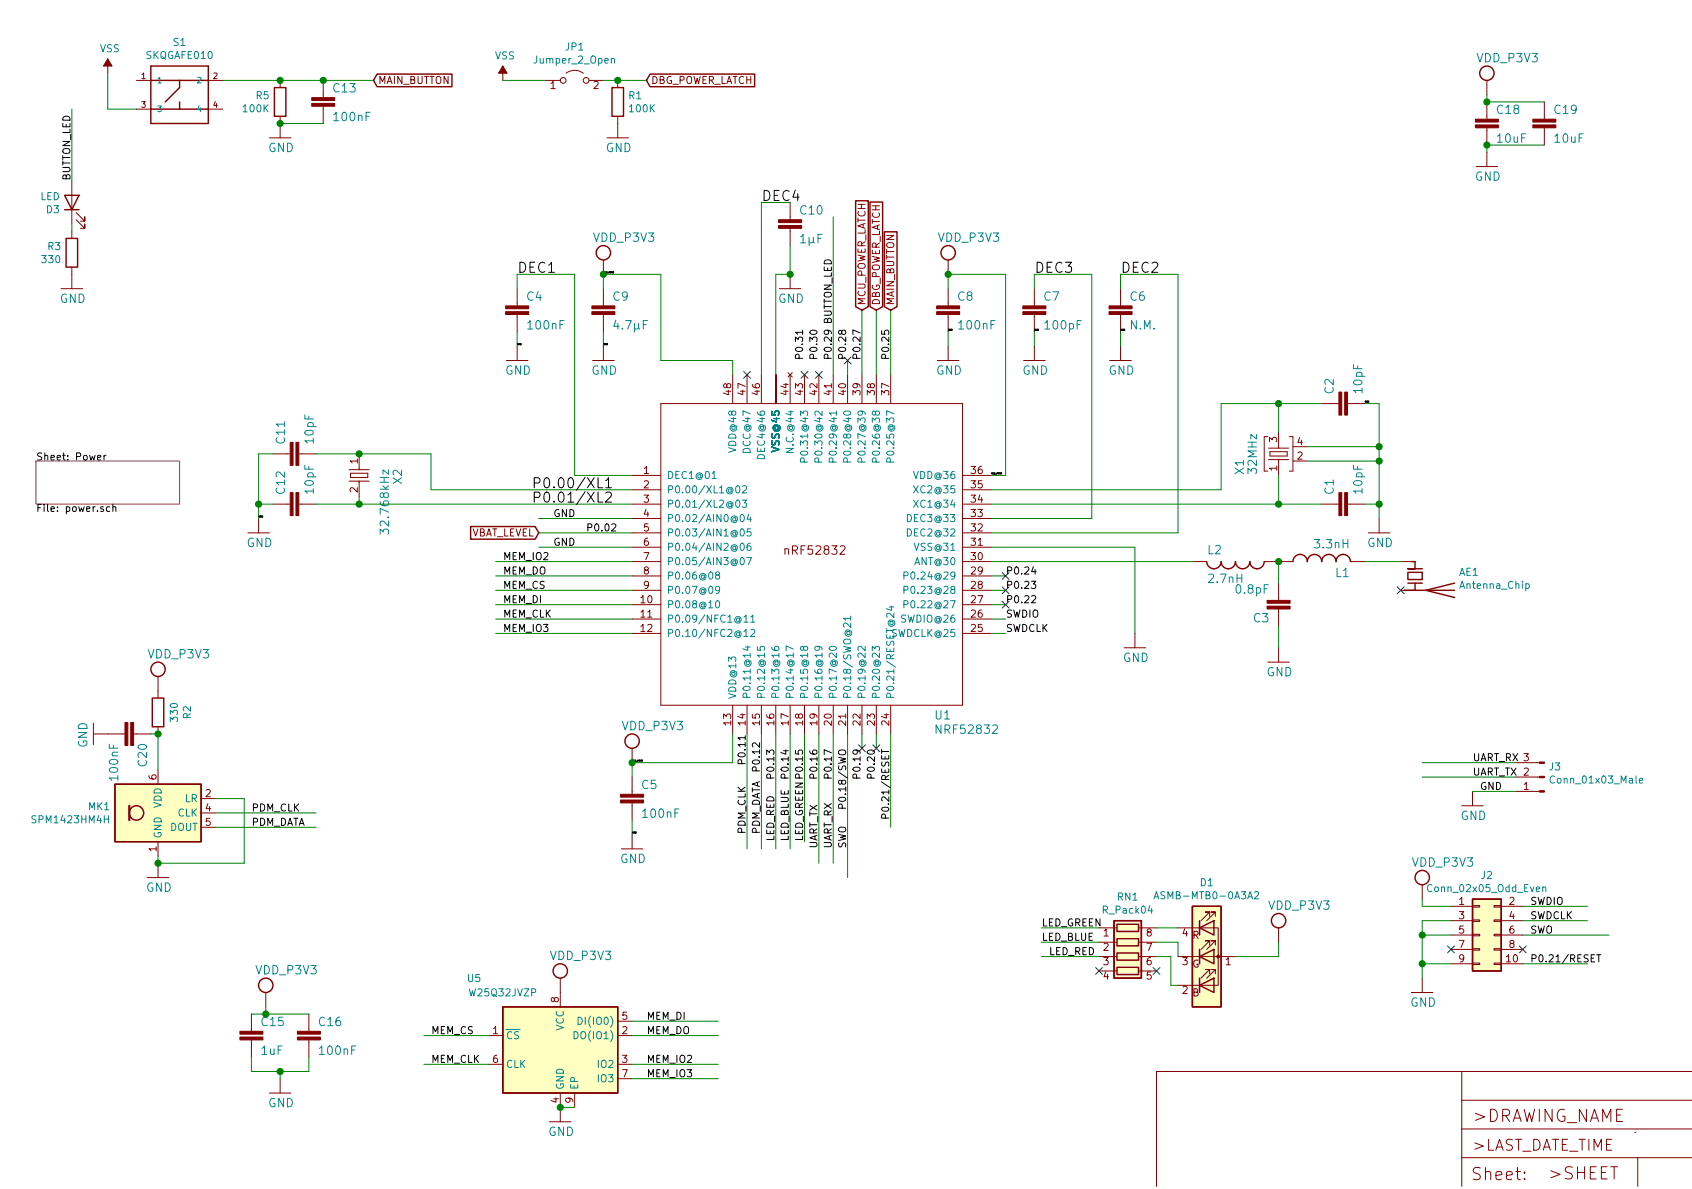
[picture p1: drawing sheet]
<svg xmlns="http://www.w3.org/2000/svg" width="299mm" height="210mm" viewBox="0 0 299 210" stroke-linecap="round" stroke-linejoin="round" font-family="sans-serif">
<g fill="none" stroke="#840000" stroke-width=".18">
<path d="M19 10.4v2.5M24.1 14.2h2.6M24.1 19.3h2.6M36.8 14.2h2.6M36.8 19.3h2.6M49.5 14.2v1.3M57.1 14.2v3.1M57.1 18.8v3M88.9 11.7v2.5M96.5 14.2h2.6M100.1 12.9a2.53 2.53 0 0 1 3 0M104.1 14.2h2.6"/>
<path d="M109.2 14.2v1.3M262.9 14.2v2.6M262.9 18v3.1M273 18v3.1M12.7 32v7.6M13.5 38.9l1.5 1.5v-.8v.8h-.8M13.5 37.6l1.5 1.5v-.8v.8h-.8M47.6 24.4h3.8M49.5 20.6v3.8M107.3 24.4h3.8M109.2 20.6v3.8M139.7 35.8v3.1"/>
<path d="M261 29.5h3.8M262.9 22.6v3M262.9 26.9v2.6M273 22.6v3M10.8 51h3.8M12.7 40.9v1.3M12.7 47.2v3.8M91.4 51v3.1M91.4 55.6v3.1M106.7 46v2.5M106.7 51v3.1M106.7 55.6v3.1"/>
<path d="M137.8 51h3.8M139.7 40.4v3M139.7 48.5v2.5M167.6 46v2.5M167.6 51v3.1M167.6 55.6v3.1M182.9 51v3.1M182.9 55.6v3.1M198.1 51v3.1M198.1 55.6v3.1M89.5 63.7h3.8M91.4 61.2v2.5"/>
<path d="M104.8 63.7h3.8M106.7 61.2v2.5M116.8 71.4h53.4v53.3h-53.4zM129.5 66.3v5.1M132.1 66.3v5.1M134.6 66.3v5.1M137.2 66.3v5.1M139.3 65.9l.8 .8M139.7 66.3v5.1M140.1 65.9l-.8 .8M142.2 66.3v5.1M144.8 66.3v5.1"/>
<path d="M147.3 66.3v5.1M149.9 66.3v5.1M152.4 66.3v5.1M154.9 66.3v5.1M157.5 66.3v5.1M165.7 63.7h3.8M167.6 61.2v2.5M181 63.7h3.8M182.9 61.2v2.5M196.2 63.7h3.8M198.1 61.2v2.5M224.2 77.2h-.7v6.1h.7"/>
<path d="M224.3 79.2h3.5M224.5 79.9h3.1v.7h-3.1zM226.1 76.4v2.8M228 77.2h.6v6.1h-.6M228.6 79h2.5M233.7 71.4h3M238.3 71.4h3M43.8 94.2h3.8M45.7 91.7v2.5M48.3 80.3h3M48.3 89.1h3M52.8 80.3h3.1"/>
<path d="M52.8 89.1h3.1M61.7 83.1h3.6M61.7 85.1h3.6M62 83.7h3v.7h-3zM63.5 80.3v2.8M63.5 85.1v2.8M111.8 89.1h5M111.8 99.3h5M111.8 94.2h5M111.8 84.1h5M111.8 86.6h5M111.8 96.8h5"/>
<path d="M111.8 91.7h5M170.2 89.1h5.1M170.2 99.3h5.1M170.2 94.2h5.1M170.2 84.1h5.1M170.2 86.6h5.1M170.2 96.8h5.1M170.2 91.7h5.1M210.8 99.3h2.6M223.5 99.3h5.1M224.3 81.3h3.5M226.1 81.3v2.8"/>
<path d="M228.6 81.5h2.5M233.7 89.1h3M238.3 89.1h3M238.8 99.3h2.5M241.9 94.2h3.8M243.8 91.7v2.5M247.6 99.3h2.6M27.9 119.6v3.8M111.8 104.4h5M111.8 106.9h5M111.8 109.5h5M111.8 112h5"/>
<path d="M111.8 101.8h5M170.2 104.4h5.1M170.2 106.9h5.1M170.2 109.5h5.1M170.2 112h5.1M170.2 101.8h5.1M198.8 114.5h3.8M200.7 112v2.5M224.2 117.1h3.8M226.1 103.1v3.1M226.1 107.7v3M226.1 114.5v2.6"/>
<path d="M247.6 104.4h2.6M16.5 129.8h5.6M16.5 127.9v3.8M23.6 129.8h3.1M27.9 128.5v1.3M27.9 136.1v2.6M111.8 132.3v2.6M111.8 137.4v3.1M129.5 124.7v5.1M132.1 124.7v5.1M134.6 124.7v5.1M137.2 124.7v5.1"/>
<path d="M139.7 124.7v5.1M142.2 124.7v5.1M144.8 124.7v5.1M147.3 124.7v5.1M149.9 124.7v5.1M152.4 124.7v5.1M154.9 124.7v5.1M157.5 124.7v5.1M260.3 139.9v2.6M268 134.9h4.2M268 137.4h4.2M268 139.9h4.2"/>
<path d="M26 155.2h3.8M27.9 148.8v2.6M27.9 152.6v2.6M35.6 141.2h2.5M35.6 143.8h2.5M35.6 146.3h2.5M109.9 150.1h3.8M111.8 142v3M111.8 147.6v2.5M251.5 156.5v2.5M258.4 142.5h3.9M44.4 179.3v3.1"/>
<path d="M47 175.5v2.5M54.6 179.3v3.1M99.1 173v5M194.3 164.1h3.2M194.3 166.6h3.2M194.3 169.2h3.2M194.3 171.7h3.2M201.3 164.1h3.2M201.3 166.6h3.2M201.3 169.2h3.2M201.3 171.7h3.2M208.3 164.1h7.1v10.1h-7.1"/>
<path d="M208.3 169.2h10.1M213.9 172.2v-.8h-.8h.8l-1.6 1.6M213.9 167.1v-.7h-.8h.8l-1.6 1.5M213.9 162v-.7h-.8h.8l-1.6 1.5M214.6 162.8h.1M214.9 172.2v-.8h-.8h.8l-1.5 1.6M214.9 167.1v-.7h-.8h.8l-1.5 1.5M214.9 162v-.7h-.8h.8l-1.5 1.5M226.1 164.1v2.5M249.6 175.5h3.8M251.5 173v2.5M256.5 160.3h3.8"/>
<path d="M256.5 170.4h3.8M256.5 162.8h3.8M256.5 165.3h3.8M256.5 167.9h3.8M260.3 170.3h1.3v.3h-1.3zM260.3 167.8h1.3v.2h-1.3zM260.3 162.7h1.3v.2h-1.3zM260.3 160.1h1.3v.3h-1.3zM260.3 165.2h1.3v.3h-1.3zM264.2 170.3h1.2v.3h-1.2zM264.2 167.8h1.2v.2h-1.2zM264.2 162.7h1.2v.2h-1.2z"/>
<path d="M264.2 160.1h1.2v.3h-1.2zM264.2 165.2h1.2v.3h-1.2zM265.4 160.3h3.8M265.4 170.4h3.8M265.4 162.8h3.8M265.4 165.3h3.8M265.4 167.9h3.8M44.4 183.9v3M47.6 193.3h3.8M49.5 190.7v2.6M54.6 183.9v3M86.4 183.1h2.5"/>
<path d="M86.4 188.2h2.5M97.2 198.4h3.8M99.1 193.3v5.1M101.6 193.3v2.5M109.2 183.1h2.6M109.2 188.2h2.6M109.2 180.6h2.6M109.2 190.7h2.6M258.4 189.5v20.3M258.4 199.6h40.8M258.4 194.6h40.8M299.2 189.5h-94.7v20.3"/>
<path d="M258.4 204.7h40.8M289.1 200.2h.1M289.6 204.7v5.1"/>
<circle cx="99.6" cy="14.2" r=".51"/>
<circle cx="103.6" cy="14.2" r=".51"/>
</g>
<path d="M6.3 81.5h25.4v7.6h-25.4z" fill="none" stroke="#840084" stroke-width=".18"/>
<g fill="none" stroke="#000" stroke-width=".18">
<path d="M141.9 58.8h-1.3l.4 .3M141.9 58.4v.7M143.3 58.5a.68 .68 0 0 1 1.1 .3 .72 .72 0 0 1-1.2-.1zM146.3 58.4l.2 .2v.4l-.2 .1-.5-.1-.1-.4 .1-.1a.84 .84 0 0 1 1.2 .3v.2M148.8 58.6l.2-.2h.3l.2 .2v.4l-.2 .1h-.4l-.1-.5-.2-.2-.3 .2 .1 .5h.3l.1-.2M152.1 58.9l-1.3-.6v.9M155.9 58.5v.6h.6l-.1-.5 .2-.2h.3l.2 .2-.1 .5M17.2 80.9l.6-.1v-.2l-.4-.1-.2 .2 .1 .6h.5M18.4 80.5v.9M18.7 80.5l-.3 .2M19.4 89.7l-.4-.1-.2 .2 .1 .6h.5M20 89.7l.1-.1 .3 .1 .1 .7"/>
<path d="M20 89.2v1.2M103.9 93.3l.6-.1 .1-.4-.2-.2h-.5v1.3M105.7 87v1.8h.9M105.7 84.5v1.8h.9M107.1 87.2l.2-.2 .6 .1a.47 .47 0 0 1 .1 .7l-1 1h1.1M107.1 85l.5-.5v1.8M107.1 86.3h1M182.3 102.8h.8l-.4 .5 .4 .1v.4l-.2 .3-.6-.2M182.4 105.5l.5-.2 .2 .4-.8 .9h.8M182.7 100.2l-.3 .9h.8M183 100.7v.8M131.1 135v-.6h-.5l-.1 .2v.4h1.2"/>
<path d="M133.7 136.3l-.1-.6h-.5l-.1 .1v.5h1.3M136.2 137.6v-.6l-.5-.1-.1 .2v.5h1.2M138.8 137.6l-.1-.6-.5-.1-.1 .2v.5h1.3M143.8 137.6v-.6l-.5-.1-.1 .2v.5h1.2M146.4 137.6l-.1-.6-.5-.1-.1 .2v.5h1.3M151.5 137.6l-.1-.6-.5-.1-.1 .2v.5h1.3M154 137.6l-.1-.6-.4-.1-.2 .2v.5h1.3M148.9 142.9v-.6l-.2-.1-.3 .1-.1 .1v.5h1.2M156.5 144.7v-.6l-.2-.2-.3 .1-.1 .2v.5h1.2M282.3 168.8h.7M282.7 168.8v1.3"/>
</g>
<g fill="none" stroke="#008484" stroke-width=".18">
<path d="M108.1 10.5l.2-.2 .3 .1v.8M67.2 94.5v-.9l.6 .5 .1-.5h.7l.1 .2-.1 .7M68.7 83.1v.8l-1-.8v.8M125.9 84.6h.7M130.2 86l.2-.1a.67 .67 0 0 1 .4 .6 .67 .67 0 0 1-.4 .7l-.3-.3v-.2zM130.2 88.6l.2-.2a.67 .67 0 0 1 .4 .7 .67 .67 0 0 1-.4 .6l-.3-.2v-.3zM131 91.1l.2-.1a.67 .67 0 0 1 .4 .6 .67 .67 0 0 1-.4 .6l-.3-.2v-.2zM131 93.6l.2-.1a.67 .67 0 0 1 .4 .7 .67 .67 0 0 1-.4 .6l-.3-.2v-.3zM131 96.2l.2-.1a.67 .67 0 0 1 .4 .6 .67 .67 0 0 1-.4 .6l-.3-.2v-.3zM131 98.7l.2-.1a.67 .67 0 0 1 .4 .6 .67 .67 0 0 1-.4 .7l-.3-.3v-.2zM131.2 88.4h.8l-.4 .5 .4 .1-.1 .7h-.5l-.2-.1M131.3 86l.5-.1 .2 .4v.2l-.8 .7h.8"/>
<path d="M132 98.6h.9l-.6 1.3M132.4 90.9l-.3 .9h.8M132.7 96.1h-.4a.87 .87 0 0 0 0 1.2l.4-.1v-.5l-.4-.2-.2 .3M132.7 91.4v.8M132.7 93.5h-.6v.6l.2-.1 .4 .1v.6l-.1 .1-.5-.1M142.2 81.7l-.1-.6-.1-.1h-.3l-.2 .2v.5h1.3M144.7 81.7v-.6l-.2-.1h-.3l-.1 .2v.5h1.2M147.3 81.7l-.1-.6-.2-.1h-.3l-.1 .2v.5h1.3M149.8 81.7v-.6l-.2-.1h-.3l-.2 .2v.5h1.3M152.3 81.7v-.6l-.2-.1h-.3l-.1 .2v.5h1.3M154.9 81.7l-.1-.6-.1-.1h-.3l-.2 .2v.5h1.3M157.4 81.7v-.6l-.2-.1h-.3l-.1 .2v.5h1.2"/>
<path d="M126.6 106.3l.2-.1a.69 .69 0 0 1 .4 .7 .69 .69 0 0 1-.4 .6l-.2-.1-.1-.4zM126.7 101.7l-.1-.1v-.3l.4-.2 .2 .2v.3l-.6 .1-.1 .2v.3l.2 .2h.3l.2-.2v-.4l-.2-.1M127.2 104.2l-.2 .3-.4-.1-.1-.2 .1-.4 .1-.1h.3l.2 .2a.97 .97 0 0 1-.2 1h-.4M131.5 109.1l.4-.3v1.2M131.5 111.7l.4-.4v1.3M131.5 110h.8M131.5 112.6h.8M131.8 114.4h.8M132.2 114.2v.8l-.9-.3M132.7 109.1l.4-.3v1.2M132.7 111.4l.5-.1 .3 .4-.1 .2-.7 .7h.8M132.7 110h.8"/>
<path d="M133.9 114.3v.7h.6l-.1-.2 .1-.5h.6l.1 .2-.1 .5M136.4 114.4l.1 .4a.87 .87 0 0 0 1.2 0l-.1-.5h-.5l-.2 .5 .3 .2M140.3 114.8l-1.3-.6v.9M142.1 114.5l.2-.2h.3l.2 .2-.1 .4-.1 .1-.5-.1-.1-.6h-.3l-.2 .2 .2 .5h.3l.1-.2M144.6 114.3l.3 .2-.1 .4-.2 .1h-.4l-.1-.2v-.3l.2-.2a.97 .97 0 0 1 1 .2v.4M146.7 114.4a.66 .66 0 0 1 .7-.2 .66 .66 0 0 1 .5 .5 .74 .74 0 0 1-1.3-.1zM150.4 110.2v.8l-.7-.8h-.2l-.4 .2 .2 .5M150.4 109.3h-1.3l.4 .4M150.4 109v.7M153 114.3v.8l-.8-.8h-.2l-.3 .2 .1 .5M154.2 115.1v-.8l.5 .4 .1-.4h.6l.1 .2-.1 .6M157.2 107.3h.8"/>
<path d="M157.6 107.2v.7l-.9-.3M159.8 106.9l.6-.1 .2-.2-.1-.3-.2-.1h-.5v1.3M159.8 104.3h.6l.2-.2-.1-.3-.2-.1h-.5v1.2M159.8 101.8l.6-.1 .2-.1-.1-.3-.2-.2h-.5v1.3M269.8 103.3l.3-.1 .3 .2-.1 .6h-.5M289.8 138l.6-.1v-.2l-.4-.1-.2 .2 .1 .6h.5M204 158.9l.5-1.2 .4 1.2M204.2 158.6h.5M221.8 157.8l.5-.1 .2 .3v.2l-.8 .7h.8M272.8 157l.1-.2 .4 .1v.8M272.8 156.8v.9M102.2 179.9a.64 .64 0 0 1 .8 .6 .64 .64 0 0 1-.8 .6z"/>
<path d="M101.5 182.4a.64 .64 0 0 1 .7 .7 .64 .64 0 0 1-.7 .6z"/>
</g>
<g fill="#840000" stroke="#840000" stroke-width=".18">
<path d="M137.7 39.9h4v.5h-4z"/>
<path d="M137.7 38.9h4v.5h-4z"/>
<path d="M52.3 78.2h.5v4.1h-.5z"/>
<path d="M51.3 78.2h.5v4.1h-.5z"/>
<path d="M52.3 87.1h.5v4.1h-.5z"/>
<path d="M51.3 87.1h.5v4.1h-.5z"/>
<path d="M22.1 127.8h.5v4h-.5z"/>
<path d="M23.1 127.8h.5v4h-.5z"/>
<path d="M19 10.4l.8 1.3h-1.5z"/>
<path d="M88.9 11.7l.8 1.2h-1.6z"/>
<path d="M271 22.1h4.1v.5h-4.1z"/>
<path d="M271 21.1h4.1v.5h-4.1z"/>
<path d="M272.2 134.7h.8v.3h-.8z"/>
<path d="M272.2 137.3h.8v.2h-.8z"/>
<path d="M272.2 139.8h.8v.3h-.8z"/>
<path d="M109.7 141.5h4.1v.5h-4.1z"/>
<path d="M109.7 140.5h4.1v.5h-4.1z"/>
<path d="M89.4 55.1h4.1v.5h-4.1z"/>
<path d="M89.4 54.1h4.1v.5h-4.1z"/>
<path d="M224 106.2h4.1v.5h-4.1z"/>
<path d="M224 107.2h4.1v.5h-4.1z"/>
<path d="M237.7 87.1h.6v4.1h-.6z"/>
<path d="M236.7 87.1h.5v4.1h-.5z"/>
<path d="M237.7 69.3h.6v4.1h-.6z"/>
<path d="M236.7 69.3h.5v4.1h-.5z"/>
<path d="M165.6 55.1h4.1v.5h-4.1z"/>
<path d="M165.6 54.1h4.1v.5h-4.1z"/>
<path d="M196.1 55.1h4.1v.5h-4.1z"/>
<path d="M196.1 54.1h4.1v.5h-4.1z"/>
<path d="M180.8 55.1h4.1v.5h-4.1z"/>
<path d="M180.8 54.1h4.1v.5h-4.1z"/>
<path d="M104.6 55.1h4.1v.5h-4.1z"/>
<path d="M104.6 54.1h4.1v.5h-4.1z"/>
<path d="M42.4 183.4h4.1v.5h-4.1z"/>
<path d="M42.4 182.4h4.1v.5h-4.1z"/>
<path d="M52.6 183.4h4v.5h-4z"/>
<path d="M52.6 182.4h4v.5h-4z"/>
<path d="M260.9 22.1h4v.5h-4z"/>
<path d="M260.9 21.1h4v.5h-4z"/>
<path d="M55.1 18.3h4.1v.5h-4.1z"/>
<path d="M55.1 17.3h4.1v.5h-4.1z"/>
<circle cx="215.4" cy="169.2" r=".25"/>
</g>
<g fill="none" stroke="#840000" stroke-width=".25">
<path d="M26.7 14.2h10.1M26.7 19.3h10.1M26.7 11.7h10.1v10.1h-10.1zM31.7 14.2v1.3l-2.5 2.5M31.7 18v1.3M48.5 15.5h2v5.1h-2zM66.7 13.1h13.2v2.2h-13.2l-.7-1.1zM108.2 15.5h2v5.1h-2zM114.9 13.1h18.5v2.2h-18.5l-.6-1.1zM11.4 34.5h2.6l-1.3 2.6zM11.4 37.1h2.6M151.3 35.5h2.2v18.7l-1.1 .7-1.1-.7z"/>
<path d="M153.8 35.7h2.3v18.5l-1.2 .7-1.1-.7zM11.7 42.2h2v5h-2zM156.4 41h2.2v13.2l-1.1 .7-1.1-.7zM83.2 93.1h11.4l.6 1.1-.6 1.1h-11.4zM213.4 99.3a1.27 1.27 0 0 0 1.2 1.3 1.27 1.27 0 0 0 1.3-1.3 1.27 1.27 0 0 0 1.3 1.3 1.27 1.27 0 0 0 1.2-1.3 1.27 1.27 0 0 0 1.3 1.3 1.27 1.27 0 0 0 1.3-1.3 1.27 1.27 0 0 0 1.2 1.3 1.27 1.27 0 0 0 1.3-1.3M228.6 99.3a1.27 1.27 0 0 1 1.3-1.3 1.27 1.27 0 0 1 1.2 1.3 1.27 1.27 0 0 1 1.3-1.3 1.27 1.27 0 0 1 1.3 1.3 1.27 1.27 0 0 1 1.2-1.3 1.27 1.27 0 0 1 1.3 1.3 1.27 1.27 0 0 1 1.3-1.3 1.27 1.27 0 0 1 1.3 1.3M249.6 99.3h.6v1.3h-1.3h2.6M248.3 104.4h8.9M248.9 101.2h2.6v1.3h-2.6zM248.9 103.1h2.6M250.2 103.1v1.3M257.2 103.1l-5.1 1.3 5.1 1.3"/>
<path d="M20.3 138.7h15.3v10.1h-15.3zM26.9 123.4h2.1v5.1h-2.1zM260.3 159h5.1v12.7h-5.1zM88.9 178h20.3v15.3h-20.3zM197 162.8h4.8v10.2h-4.8zM197.5 163.4h3.8v1.3h-3.8zM197.5 166h3.8v1.3h-3.8zM197.5 168.5h3.8v1.3h-3.8zM197.5 171.1h3.8v1.2h-3.8zM210.8 160.3h5.1v17.7h-5.1zM212.1 174.2l2.5-1.2v2.5zM212.1 169.2l2.5-1.3v2.5z"/>
<path d="M212.1 164.1l2.5-1.3v2.5zM212.1 162.8v2.5M212.1 167.9v2.5M212.1 173v2.5"/>
<circle cx="262.9" cy="12.9" r="1.27"/>
<circle cx="106.7" cy="44.7" r="1.27"/>
<circle cx="167.6" cy="44.7" r="1.27"/>
<circle cx="27.9" cy="118.4" r="1.27"/>
<circle cx="111.8" cy="131.1" r="1.27"/>
<circle cx="24.1" cy="143.8" r="1.27"/>
<circle cx="251.5" cy="155.2" r="1.27"/>
<circle cx="47" cy="174.2" r="1.27"/>
<circle cx="99.1" cy="171.7" r="1.27"/>
<circle cx="226.1" cy="162.8" r="1.27"/>
</g>
<g fill="#ffffc2" stroke="#ffffc2" stroke-width=".18">
<path d="M20.3 138.7h15.3v10.1h-15.3z"/>
<path d="M88.9 178h20.3v15.3h-20.3z"/>
<path d="M260.3 159h5.1v12.7h-5.1z"/>
<path d="M197 162.8h4.8v10.2h-4.8z"/>
<path d="M210.8 160.3h5.1v17.7h-5.1z"/>
</g>
<path d="M22.9 142.5v2.5" fill="none" stroke="#840000" stroke-width=".38"/>
<g fill="none" stroke="#008400" stroke-width=".18">
<path d="M12.7 19.3v12.7M19 12.9v6.4h5.1M39.4 14.2h26.6M88.9 14.2h7.6M106.7 14.2h7.6M262.9 16.8v1.2h10.1M12.7 39.6v1.3M49.5 21.8h7.6M139.7 35.8h-5.1v30.5M147.3 38.3v28M273 25.6h-10.1v1.3M91.4 51v-2.5h10.2v35.6h10.2"/>
<path d="M91.4 58.7v2.5M106.7 51v-2.5h10.1v15.2h12.7v2.6M106.7 58.7v2.5M139.7 43.4v5.1h-2.5v17.8M152.4 54.9v11.4M154.9 54.9v11.4M157.5 54.9v11.4M167.6 51v-2.5h10.2v35.6h-2.5M167.6 58.7v2.5M182.9 51v-2.5h10.1v43.2h-17.7M182.9 58.7v2.5M198.1 51v-2.5h10.2v45.7h-33"/>
<path d="M198.1 58.7v2.5M149.9 63.7v2.6M226.1 71.4v5M231.1 79h12.7M233.7 71.4h-17.8v15.2h-40.6M241.3 71.4h2.5v20.3M45.7 89.1h2.6M48.3 80.3h-2.6v11.4M55.9 80.3h20.3v6.3h35.6M55.9 89.1h55.9M63.5 87.9v1.2M87.6 99.3h24.2"/>
<path d="M95.2 91.7h16.6M95.2 96.8h16.6M95.2 94.2h16.6M175.3 89.1h58.4M175.3 99.3h35.5M175.3 96.8h25.4v15.2M226.1 84.1v5M226.1 99.3v3.8M231.1 81.5h12.7M241.3 89.1h2.5M241.3 99.3h6.3M87.6 112h24.2"/>
<path d="M87.6 106.9h24.2M87.6 104.4h24.2M87.6 109.5h24.2M87.6 101.8h24.2M175.3 112h2.5M175.3 106.9h2.5M175.3 104.4h2.5M175.3 109.5h2.5M175.3 101.8h2.5M226.1 110.7v3.8M26.7 129.8h1.2v6.3M129.5 129.8v5.1h-17.7v2.5"/>
<path d="M132.1 129.8v20.3M134.6 129.8v20.3M137.2 129.8v20.3M139.7 129.8v20.3M142.2 129.8v19M144.8 129.8v22.8M147.3 129.8v22.8M149.9 129.8v25.4M152.4 129.8v2.5M154.9 129.8v2.5M157.5 129.8v16.5M251.5 134.9h16.5"/>
<path d="M251.5 137.4h16.5M260.3 139.9h7.7M38.1 141.2h5.1v11.4h-15.3v-1.2M38.1 143.8h17.8M38.1 146.3h17.8M111.8 145v2.6M251.5 159v1.3h5M44.4 179.3h10.2M47 178v1.3M184.1 164.1h10.2M184.1 166.6h10.2M184.1 169.2h10.2"/>
<path d="M204.5 164.1h3.8M204.5 166.6h3.8v2.6M204.5 169.2h2.5v5h1.3M226.1 166.6v2.6h-7.7M251.5 165.3h5M251.5 170.4h5M256.5 162.8h-5v10.2M269.2 160.3h11.5M269.2 165.3h15.3M269.2 162.8h11.5M269.2 170.4h11.5M44.4 186.9v2.6h10.2v-2.6"/>
<path d="M49.5 189.5v1.2M74.9 183.1h11.5M74.9 188.2h11.5M99.1 195.8h2.5M111.8 183.1h15.2M111.8 188.2h15.2M111.8 180.6h15.2M111.8 190.7h15.2"/>
</g>
<g fill="#008400" stroke="#008400" stroke-width=".25">
<circle cx="106.7" cy="48.5" r=".51"/>
<circle cx="167.6" cy="48.5" r=".51"/>
<circle cx="99.1" cy="195.8" r=".51"/>
<circle cx="111.8" cy="134.9" r=".51"/>
<circle cx="45.7" cy="89.1" r=".51"/>
<circle cx="49.5" cy="21.8" r=".51"/>
<circle cx="243.8" cy="81.5" r=".51"/>
<circle cx="49.5" cy="14.2" r=".51"/>
<circle cx="57.2" cy="14.2" r=".51"/>
<circle cx="243.8" cy="79" r=".51"/>
<circle cx="243.8" cy="89.1" r=".51"/>
<circle cx="251.5" cy="170.4" r=".51"/>
<circle cx="139.7" cy="48.5" r=".51"/>
<circle cx="251.5" cy="165.3" r=".51"/>
<circle cx="49.5" cy="189.5" r=".51"/>
<circle cx="27.9" cy="129.8" r=".51"/>
<circle cx="63.5" cy="89.1" r=".51"/>
<circle cx="47" cy="179.3" r=".51"/>
<circle cx="63.5" cy="80.3" r=".51"/>
<circle cx="109.2" cy="14.2" r=".51"/>
<circle cx="226.1" cy="99.3" r=".51"/>
<circle cx="27.9" cy="152.6" r=".51"/>
<circle cx="262.9" cy="18" r=".51"/>
<circle cx="262.9" cy="25.6" r=".51"/>
<circle cx="226.1" cy="89.1" r=".51"/>
<circle cx="226.1" cy="71.4" r=".51"/>
</g>
<g fill="none" stroke="#000084" stroke-width=".18">
<path d="M131.5 65.7l1.2 1.2M132.7 65.7l-1.2 1.2M141.6 65.7l1.2 1.2M142.8 65.7l-1.2 1.2M144.2 65.7l1.2 1.2M145.4 65.7l-1.2 1.2M149.3 63.1l1.2 1.3M150.5 63.1l-1.2 1.3M177.2 106.3l1.2 1.2M177.2 103.8l1.2 1.2M177.2 101.2l1.2 1.3M178.4 106.3l-1.2 1.2"/>
<path d="M178.4 103.8l-1.2 1.2M178.4 101.2l-1.2 1.3M247 103.8l1.3 1.2M248.3 103.8l-1.3 1.2M151.8 131.7l1.2 1.2M153 131.7l-1.2 1.2M154.3 131.7l1.2 1.2M155.5 131.7l-1.2 1.2M193.7 171.1l1.2 1.2M194.9 171.1l-1.2 1.2M203.9 171.1l1.2 1.2M205.1 171.1l-1.2 1.2"/>
<path d="M255.9 167.3l1.2 1.2M257.1 167.3l-1.2 1.2M268.6 167.3l1.2 1.2M269.8 167.3l-1.2 1.2"/>
</g>
<g font-size="3" fill="#840000">
<text x="260.3" y="198.4">&gt;DRAWING_NAME</text>
<text x="260.5" y="208.7">Sheet:</text>
<text x="274.1" y="208.6">&gt;SHEET</text>
</g>
<text font-size="2.7" fill="#840000" x="260.2" y="203.5">&gt;LAST_DATE_TIME</text>
<g font-size="2.5">
<text x="134.6" y="35.6">DEC4</text>
<text x="91.4" y="48.3">DEC1</text>
<text x="182.9" y="48.3">DEC3</text>
<text x="198.1" y="48.3">DEC2</text>
<text x="94" y="88.9">P0.01/XL2</text>
<text x="94" y="86.4">P0.00/XL1</text>
</g>
<g font-size="2.1" fill="#008484">
<text x="261.2" y="11">VDD_P3V3</text>
<text x="59" y="16.4">C13</text>
<text x="59.2" y="21.4">100nF</text>
<text x="264.7" y="20.2">C18</text>
<text x="274.9" y="20.2">C19</text>
<text x="47.4" y="26.9">GND</text>
<text x="107.1" y="26.9">GND</text>
<text x="264.8" y="25.2">10uF</text>
<text x="275" y="25.2">10uF</text>
<text x="260.8" y="32">GND</text>
<text x="141.6" y="37.9">C10</text>
<text x="105" y="42.8">VDD_P3V3</text>
<text x="141.6" y="43">1µF</text>
<text x="166" y="42.8">VDD_P3V3</text>
<text x="10.6" y="53.6">GND</text>
<text x="93.2" y="53.2">C4</text>
<text x="108.4" y="53.2">C9</text>
<text x="137.6" y="53.6">GND</text>
<text x="169.4" y="53.2">C8</text>
<text x="184.6" y="53.2">C7</text>
<text x="199.8" y="53.2">C6</text>
<text x="93.5" y="58.3">100nF</text>
<text x="108.8" y="58.3">4.7µF</text>
<text x="169.7" y="58.3">100nF</text>
<text x="184.9" y="58.3">100pF</text>
<text x="199.9" y="58.3">N.M.</text>
<text x="89.3" y="66.3">GND</text>
<text x="104.5" y="66.3">GND</text>
<text x="165.5" y="66.3">GND</text>
<text x="180.7" y="66.3">GND</text>
<text x="196" y="66.3">GND</text>
<text x="235.8" y="69.6" transform="rotate(-90 235.8 69.6)">C2</text>
<text x="240.9" y="69.5" transform="rotate(-90 240.9 69.5)">10pF</text>
<text x="50.4" y="78.4" transform="rotate(-90 50.4 78.4)">C11</text>
<text x="55.5" y="78.4" transform="rotate(-90 55.5 78.4)">10pF</text>
<text x="219.9" y="83.8" transform="rotate(-90 219.9 83.8)">X1</text>
<text x="222.2" y="83.6" transform="rotate(-90 222.2 83.6)">32MHz</text>
<text x="50.4" y="87.3" transform="rotate(-90 50.4 87.3)">C12</text>
<text x="55.5" y="87.2" transform="rotate(-90 55.5 87.2)">10pF</text>
<text x="71.1" y="85.6" transform="rotate(-90 71.1 85.6)">X2</text>
<text x="235.8" y="87.4" transform="rotate(-90 235.8 87.4)">C1</text>
<text x="240.9" y="87.2" transform="rotate(-90 240.9 87.2)">10pF</text>
<text x="68.8" y="93.8" transform="rotate(-90 68.8 93.8)">32.768kHz</text>
<text x="43.6" y="96.7">GND</text>
<text x="213.5" y="98">L2</text>
<text x="232.6" y="97">3.3nH</text>
<text x="241.7" y="96.7">GND</text>
<text x="213.8" y="103.1">2.7nH</text>
<text x="218.6" y="105">0.8pF</text>
<text x="236.1" y="102.1">L1</text>
<text x="221.7" y="110.1">C3</text>
<text x="26.3" y="116.4">VDD_P3V3</text>
<text x="198.5" y="117.1">GND</text>
<text x="223.9" y="119.6">GND</text>
<text x="110.1" y="129.1">VDD_P3V3</text>
<text x="165.4" y="127.2">U1</text>
<text x="165.9" y="129.8">NRF52832</text>
<text x="15.4" y="132.3" transform="rotate(-90 15.4 132.3)">GND</text>
<text x="20.9" y="137.8" transform="rotate(-90 20.9 137.8)">100nF</text>
<text x="26" y="135.5" transform="rotate(-90 26 135.5)">C20</text>
<text x="113.5" y="139.5">C5</text>
<text x="113.8" y="144.6">100nF</text>
<text x="258.2" y="145">GND</text>
<text x="109.6" y="152.6">GND</text>
<text x="249.8" y="153.3">VDD_P3V3</text>
<text x="25.8" y="157.7">GND</text>
<text x="224.4" y="160.9">VDD_P3V3</text>
<text x="45.3" y="172.3">VDD_P3V3</text>
<text x="97.4" y="169.8">VDD_P3V3</text>
<text x="249.3" y="178">GND</text>
<text x="46.3" y="181.5">C15</text>
<text x="56.5" y="181.5">C16</text>
<text x="46.2" y="186.5">1uF</text>
<text x="56.7" y="186.5">100nF</text>
<text x="47.4" y="195.8">GND</text>
<text x="96.9" y="200.9">GND</text>
</g>
<text font-size="2.1" fill="#840000" x="139.1" y="98.1">nRF52832</text>
<g font-size="1.8" fill="#008484">
<text x="17.7" y="9.2">VSS</text>
<text x="25.9" y="10.4">SKQGAFE010</text>
<text x="30.7" y="8.1">S1</text>
<text x="87.5" y="10.5">VSS</text>
<text x="94.7" y="11.2">Jumper_2_Open</text>
<text x="100" y="8.9">JP1</text>
<text x="45.3" y="17.5">R5</text>
<text x="111.2" y="17.5">R1</text>
<text x="43.1" y="19.9">100K</text>
<text x="111.4" y="19.9">100K</text>
<text x="7.1" y="35.4">LED</text>
<text x="8.2" y="37.7">D3</text>
<text x="7.5" y="46.5">330</text>
<text x="8.5" y="44.2">R3</text>
<text x="130.2" y="79.8" transform="rotate(-90 130.2 79.8)">VDD@48</text>
<text x="132.7" y="79.9" transform="rotate(-90 132.7 79.9)">DCC@47</text>
<text x="135.3" y="80.8" transform="rotate(-90 135.3 80.8)">DEC4@46</text>
<text x="137.8" y="79.6" transform="rotate(-90 137.8 79.6)">VSS@45</text>
<text x="140.3" y="79.6" transform="rotate(-90 140.3 79.6)">N.C.@44</text>
<text x="142.9" y="80.7" transform="rotate(-90 142.9 80.7)">P0.31@43</text>
<text x="145.4" y="80.7" transform="rotate(-90 145.4 80.7)">P0.30@42</text>
<text x="148" y="80.7" transform="rotate(-90 148 80.7)">P0.29@41</text>
<text x="150.5" y="80.7" transform="rotate(-90 150.5 80.7)">P0.28@40</text>
<text x="153" y="80.7" transform="rotate(-90 153 80.7)">P0.27@39</text>
<text x="155.6" y="80.7" transform="rotate(-90 155.6 80.7)">P0.26@38</text>
<text x="158.1" y="80.7" transform="rotate(-90 158.1 80.7)">P0.25@37</text>
<text x="117.9" y="84.7">DEC1@01</text>
<text x="117.9" y="87.2">P0.00/XL1@02</text>
<text x="117.9" y="89.8">P0.01/XL2@03</text>
<text x="161.7" y="84.7">VDD@36</text>
<text x="162" y="89.8">XC1@34</text>
<text x="162" y="87.2">XC2@35</text>
<text x="117.9" y="92.3">P0.02/AIN0@04</text>
<text x="117.9" y="94.9">P0.03/AIN1@05</text>
<text x="160.8" y="94.9">DEC2@32</text>
<text x="160.8" y="92.3">DEC3@33</text>
<text x="117.9" y="97.4">P0.04/AIN2@06</text>
<text x="117.9" y="99.9">P0.05/AIN3@07</text>
<text x="161.8" y="99.9">ANT@30</text>
<text x="161.9" y="97.4">VSS@31</text>
<text x="258" y="101.8">AE1</text>
<text x="117.9" y="107.6">P0.08@10</text>
<text x="117.9" y="102.5">P0.06@08</text>
<text x="117.9" y="105">P0.07@09</text>
<text x="160.9" y="107.6">P0.22@27</text>
<text x="160.9" y="105">P0.23@28</text>
<text x="160.9" y="102.5">P0.24@29</text>
<text x="258.3" y="104.1">Antenna_Chip</text>
<text x="117.9" y="110.1">P0.09/NFC1@11</text>
<text x="117.9" y="112.6">P0.10/NFC2@12</text>
<text x="157.7" y="112.6">SWDCLK@25</text>
<text x="159.5" y="110.1">SWDIO@26</text>
<text x="130.2" y="123.7" transform="rotate(-90 130.2 123.7)">VDD@13</text>
<text x="132.7" y="123.7" transform="rotate(-90 132.7 123.7)">P0.11@14</text>
<text x="135.3" y="123.7" transform="rotate(-90 135.3 123.7)">P0.12@15</text>
<text x="137.8" y="123.7" transform="rotate(-90 137.8 123.7)">P0.13@16</text>
<text x="140.3" y="123.7" transform="rotate(-90 140.3 123.7)">P0.14@17</text>
<text x="142.9" y="123.7" transform="rotate(-90 142.9 123.7)">P0.15@18</text>
<text x="145.4" y="123.7" transform="rotate(-90 145.4 123.7)">P0.16@19</text>
<text x="148" y="123.7" transform="rotate(-90 148 123.7)">P0.17@20</text>
<text x="150.5" y="123.7" transform="rotate(-90 150.5 123.7)">P0.18/SWO@21</text>
<text x="153" y="123.7" transform="rotate(-90 153 123.7)">P0.19@22</text>
<text x="155.6" y="123.7" transform="rotate(-90 155.6 123.7)">P0.20@23</text>
<text x="158.1" y="123.7" transform="rotate(-90 158.1 123.7)">P0.21/RESET@24</text>
<text x="31.4" y="127.5" transform="rotate(-90 31.4 127.5)">330</text>
<text x="33.8" y="127.1" transform="rotate(-90 33.8 127.1)">R2</text>
<text x="274" y="136.2">J3</text>
<text x="15.7" y="143.3">MK1</text>
<text x="28.6" y="142.9" transform="rotate(-90 28.6 142.9)">VDD</text>
<text x="32.7" y="141.9">LR</text>
<text x="274.6" y="138.6">Conn_01x03_Male</text>
<text x="6.1" y="145.6">SPM1423HM4H</text>
<text x="28.6" y="148.3" transform="rotate(-90 28.6 148.3)">GND</text>
<text x="30" y="146.9">DOUT</text>
<text x="31.4" y="144.4">CLK</text>
<text x="261.9" y="155.4">J2</text>
<text x="195.2" y="161.6">R_Pack04</text>
<text x="197.6" y="159.3">RN1</text>
<text x="205" y="159">ASMB-MTB0-0A3A2</text>
<text x="212.2" y="156.7">D1</text>
<text x="252.8" y="157.8">Conn_02x05_Odd_Even</text>
<text x="82.7" y="173.7">U5</text>
<text x="83.2" y="176.2">W25Q32JVZP</text>
<text x="89.4" y="183.8">CS</text>
<text x="99.7" y="182.3" transform="rotate(-90 99.7 182.3)">VCC</text>
<text x="102" y="183.8">DO(IO1)</text>
<text x="102.9" y="181.2">DI(IO0)</text>
<text x="89.4" y="188.8">CLK</text>
<text x="105.9" y="188.8">IO2</text>
<text x="105.9" y="191.4">IO3</text>
<text x="99.7" y="192.8" transform="rotate(-90 99.7 192.8)">GND</text>
<text x="102.2" y="192.8" transform="rotate(-90 102.2 192.8)">EP</text>
</g>
<g font-size="1.8" fill="#840000">
<text x="66.8" y="14.9">MAIN_BUTTON</text>
<text x="97.3" y="15.7">1</text>
<text x="104.9" y="15.7">2</text>
<text x="115.1" y="14.9">DBG_POWER_LATCH</text>
<text x="153" y="54.1" transform="rotate(-90 153 54.1)">MCU_POWER_LATCH</text>
<text x="155.6" y="54.1" transform="rotate(-90 155.6 54.1)">DBG_POWER_LATCH</text>
<text x="158.1" y="54.1" transform="rotate(-90 158.1 54.1)">MAIN_BUTTON</text>
<text x="129.3" y="69.8" transform="rotate(-90 129.3 69.8)">48</text>
<text x="131.8" y="69.8" transform="rotate(-90 131.8 69.8)">47</text>
<text x="134.4" y="69.8" transform="rotate(-90 134.4 69.8)">46</text>
<text x="139.4" y="69.8" transform="rotate(-90 139.4 69.8)">44</text>
<text x="142" y="69.8" transform="rotate(-90 142 69.8)">43</text>
<text x="144.5" y="69.8" transform="rotate(-90 144.5 69.8)">42</text>
<text x="147.1" y="69.8" transform="rotate(-90 147.1 69.8)">41</text>
<text x="149.6" y="69.8" transform="rotate(-90 149.6 69.8)">40</text>
<text x="152.1" y="69.8" transform="rotate(-90 152.1 69.8)">39</text>
<text x="154.7" y="69.8" transform="rotate(-90 154.7 69.8)">38</text>
<text x="157.2" y="69.8" transform="rotate(-90 157.2 69.8)">37</text>
<text x="63.2" y="82" transform="rotate(-90 63.2 82)">1</text>
<text x="113.8" y="83.8">1</text>
<text x="171.8" y="83.8">36</text>
<text x="225.8" y="83.3" transform="rotate(-90 225.8 83.3)">1</text>
<text x="225.8" y="78.2" transform="rotate(-90 225.8 78.2)">3</text>
<text x="229.4" y="81.3">2</text>
<text x="229.4" y="78.7">4</text>
<text x="63.2" y="87.1" transform="rotate(-90 63.2 87.1)">2</text>
<text x="113.8" y="86.4">2</text>
<text x="113.8" y="88.9">3</text>
<text x="171.8" y="88.9">34</text>
<text x="171.8" y="86.4">35</text>
<text x="83" y="94.9">VBAT_LEVEL</text>
<text x="113.8" y="91.4">4</text>
<text x="113.8" y="94">5</text>
<text x="171.8" y="94">32</text>
<text x="171.8" y="91.4">33</text>
<text x="113.8" y="96.5">6</text>
<text x="113.8" y="99.1">7</text>
<text x="113.8" y="101.6">8</text>
<text x="171.8" y="101.6">29</text>
<text x="171.8" y="99.1">30</text>
<text x="171.8" y="96.5">31</text>
<text x="113.3" y="106.7">10</text>
<text x="113.8" y="104.1">9</text>
<text x="171.8" y="106.7">27</text>
<text x="171.8" y="104.1">28</text>
<text x="113.3" y="109.2">11</text>
<text x="113.3" y="111.8">12</text>
<text x="171.8" y="111.8">25</text>
<text x="171.8" y="109.2">26</text>
<text x="129.3" y="128.2" transform="rotate(-90 129.3 128.2)">13</text>
<text x="131.8" y="128.2" transform="rotate(-90 131.8 128.2)">14</text>
<text x="134.4" y="128.2" transform="rotate(-90 134.4 128.2)">15</text>
<text x="136.9" y="128.2" transform="rotate(-90 136.9 128.2)">16</text>
<text x="139.4" y="128.2" transform="rotate(-90 139.4 128.2)">17</text>
<text x="142" y="128.2" transform="rotate(-90 142 128.2)">18</text>
<text x="144.5" y="128.2" transform="rotate(-90 144.5 128.2)">19</text>
<text x="147.1" y="128.2" transform="rotate(-90 147.1 128.2)">20</text>
<text x="149.6" y="128.2" transform="rotate(-90 149.6 128.2)">21</text>
<text x="152.1" y="128.2" transform="rotate(-90 152.1 128.2)">22</text>
<text x="154.7" y="128.2" transform="rotate(-90 154.7 128.2)">23</text>
<text x="157.2" y="128.2" transform="rotate(-90 157.2 128.2)">24</text>
<text x="27.7" y="137.9" transform="rotate(-90 27.7 137.9)">6</text>
<text x="36.3" y="141">2</text>
<text x="36.3" y="143.5">4</text>
<text x="269.4" y="139.7">1</text>
<text x="36.3" y="146">5</text>
<text x="27.7" y="150.6" transform="rotate(-90 27.7 150.6)">1</text>
<text x="258" y="160">1</text>
<text x="266.9" y="160">2</text>
<text x="195.1" y="165.6">1</text>
<text x="202.7" y="165.6">8</text>
<text x="209.1" y="165.6">4 R</text>
<text x="258" y="162.6">3</text>
<text x="258" y="165.1">5</text>
<text x="258" y="167.6">7</text>
<text x="266.9" y="162.6">4</text>
<text x="266.9" y="165.1">6</text>
<text x="266.9" y="167.6">8</text>
<text x="195.1" y="168.1">2</text>
<text x="195.1" y="170.7">3</text>
<text x="195.1" y="173.2">4</text>
<text x="202.7" y="173.2">5</text>
<text x="202.7" y="170.7">6</text>
<text x="202.7" y="168.1">7</text>
<text x="209.1" y="170.7">3 G</text>
<text x="216.7" y="170.7">1</text>
<text x="258" y="170.2">9</text>
<text x="266.4" y="170.2">10</text>
<text x="98.8" y="177.3" transform="rotate(-90 98.8 177.3)">8</text>
<text x="209.1" y="175.8">2 B</text>
<text x="87.1" y="182.9">1</text>
<text x="110" y="182.9">2</text>
<text x="110" y="180.3">5</text>
<text x="87.1" y="188">6</text>
<text x="110" y="188">3</text>
<text x="110" y="190.5">7</text>
<text x="98.8" y="195" transform="rotate(-90 98.8 195)">4</text>
<text x="101.3" y="195" transform="rotate(-90 101.3 195)">9</text>
</g>
<g font-size="1.8">
<text x="12.4" y="32" transform="rotate(-90 12.4 32)">BUTTON_LED</text>
<text x="147.1" y="57.4" transform="rotate(-90 147.1 57.4)">BUTTON_LED</text>
<text x="142" y="63.7" transform="rotate(-90 142 63.7)">P0.31</text>
<text x="144.5" y="63.7" transform="rotate(-90 144.5 63.7)">P0.30</text>
<text x="147.1" y="63.7" transform="rotate(-90 147.1 63.7)">P0.29</text>
<text x="149.6" y="63.7" transform="rotate(-90 149.6 63.7)">P0.28</text>
<text x="152.1" y="63.7" transform="rotate(-90 152.1 63.7)">P0.27</text>
<text x="157.2" y="63.7" transform="rotate(-90 157.2 63.7)">P0.25</text>
<text x="6.3" y="81.4">Sheet: Power</text>
<text x="6.3" y="90.5">File: power.sch</text>
<text x="97.8" y="91.4">GND</text>
<text x="104.6" y="94">P0.02</text>
<text x="88.9" y="99.1">MEM_IO2</text>
<text x="88.9" y="101.6">MEM_DO</text>
<text x="97.8" y="96.5">GND</text>
<text x="177.8" y="101.6">P0.24</text>
<text x="88.9" y="106.7">MEM_DI</text>
<text x="88.9" y="104.1">MEM_CS</text>
<text x="177.8" y="104.1">P0.23</text>
<text x="177.8" y="106.7">P0.22</text>
<text x="88.9" y="109.2">MEM_CLK</text>
<text x="88.9" y="111.8">MEM_IO3</text>
<text x="177.8" y="111.8">SWDCLK</text>
<text x="177.8" y="109.2">SWDIO</text>
<text x="131.8" y="134.4" transform="rotate(-90 131.8 134.4)">P0.11</text>
<text x="134.4" y="135.7" transform="rotate(-90 134.4 135.7)">P0.12</text>
<text x="136.9" y="137" transform="rotate(-90 136.9 137)">P0.13</text>
<text x="139.4" y="137" transform="rotate(-90 139.4 137)">P0.14</text>
<text x="144.5" y="137" transform="rotate(-90 144.5 137)">P0.16</text>
<text x="147.1" y="137" transform="rotate(-90 147.1 137)">P0.17</text>
<text x="152.1" y="137" transform="rotate(-90 152.1 137)">P0.19</text>
<text x="154.7" y="137" transform="rotate(-90 154.7 137)">P0.20</text>
<text x="260.3" y="134.6">UART_RX 3</text>
<text x="260.3" y="137.2">UART_TX 2</text>
<text x="44.4" y="143.5">PDM_CLK</text>
<text x="149.6" y="141.7" transform="rotate(-90 149.6 141.7)">P0.18/SWO</text>
<text x="157.2" y="143.3" transform="rotate(-90 157.2 143.3)">P0.21/RESET</text>
<text x="261.6" y="139.7">GND</text>
<text x="44.4" y="146">PDM_DATA</text>
<text x="131.8" y="147.6" transform="rotate(-90 131.8 147.6)">PDM_CLK</text>
<text x="134.4" y="147.6" transform="rotate(-90 134.4 147.6)">PDM_DATA</text>
<text x="136.9" y="148.8" transform="rotate(-90 136.9 148.8)">LED_RED</text>
<text x="139.4" y="148.8" transform="rotate(-90 139.4 148.8)">LED_BLUE</text>
<text x="142" y="148.8" transform="rotate(-90 142 148.8)">LED_GREEN P0.15</text>
<text x="144.5" y="150.1" transform="rotate(-90 144.5 150.1)">UART_TX</text>
<text x="147.1" y="150.1" transform="rotate(-90 147.1 150.1)">UART_RX</text>
<text x="149.6" y="150.1" transform="rotate(-90 149.6 150.1)">SWO</text>
<text x="270.5" y="160">SWDIO</text>
<text x="184.1" y="166.4">LED_BLUE</text>
<text x="184.1" y="163.8">LED_GREEN</text>
<text x="270.5" y="162.6">SWDCLK</text>
<text x="270.5" y="165.1">SWO</text>
<text x="185.4" y="168.9">LED_RED</text>
<text x="270.5" y="170.2">P0.21/RESET</text>
<text x="76.2" y="182.9">MEM_CS</text>
<text x="114.3" y="180.3">MEM_DI</text>
<text x="114.3" y="182.9">MEM_DO</text>
<text x="76.2" y="188">MEM_CLK</text>
<text x="114.3" y="188">MEM_IO2</text>
<text x="114.3" y="190.5">MEM_IO3</text>
</g>
<g font-size="1.4" fill="#840000">
<text x="25" y="14">1</text>
<text x="37.7" y="14">2</text>
<text x="25" y="19">3</text>
<text x="37.7" y="19">4</text>
</g>
<g font-size="1.4" fill="#008484">
<text x="27.7" y="14.7">1</text>
<text x="35" y="14.7">2</text>
<text x="27.7" y="19.8">3</text>
<text x="35" y="19.8">4</text>
</g>
<g font-size=".4">
<text x="106.7" y="48.3">VDD_P3V3</text>
<text x="167.6" y="58.5">GND</text>
<text x="182.9" y="58.5">GND</text>
<text x="198.1" y="58.5">GND</text>
<text x="91.4" y="61">GND</text>
<text x="106.7" y="61">GND</text>
<text x="241.3" y="71.2">GND</text>
<text x="175.3" y="83.9">VDD_P3V3</text>
<text x="45.7" y="91.5">GND</text>
<text x="111.8" y="134.7">VDD_P3V3</text>
<text x="111.8" y="147.4">GND</text>
</g>
</svg>
